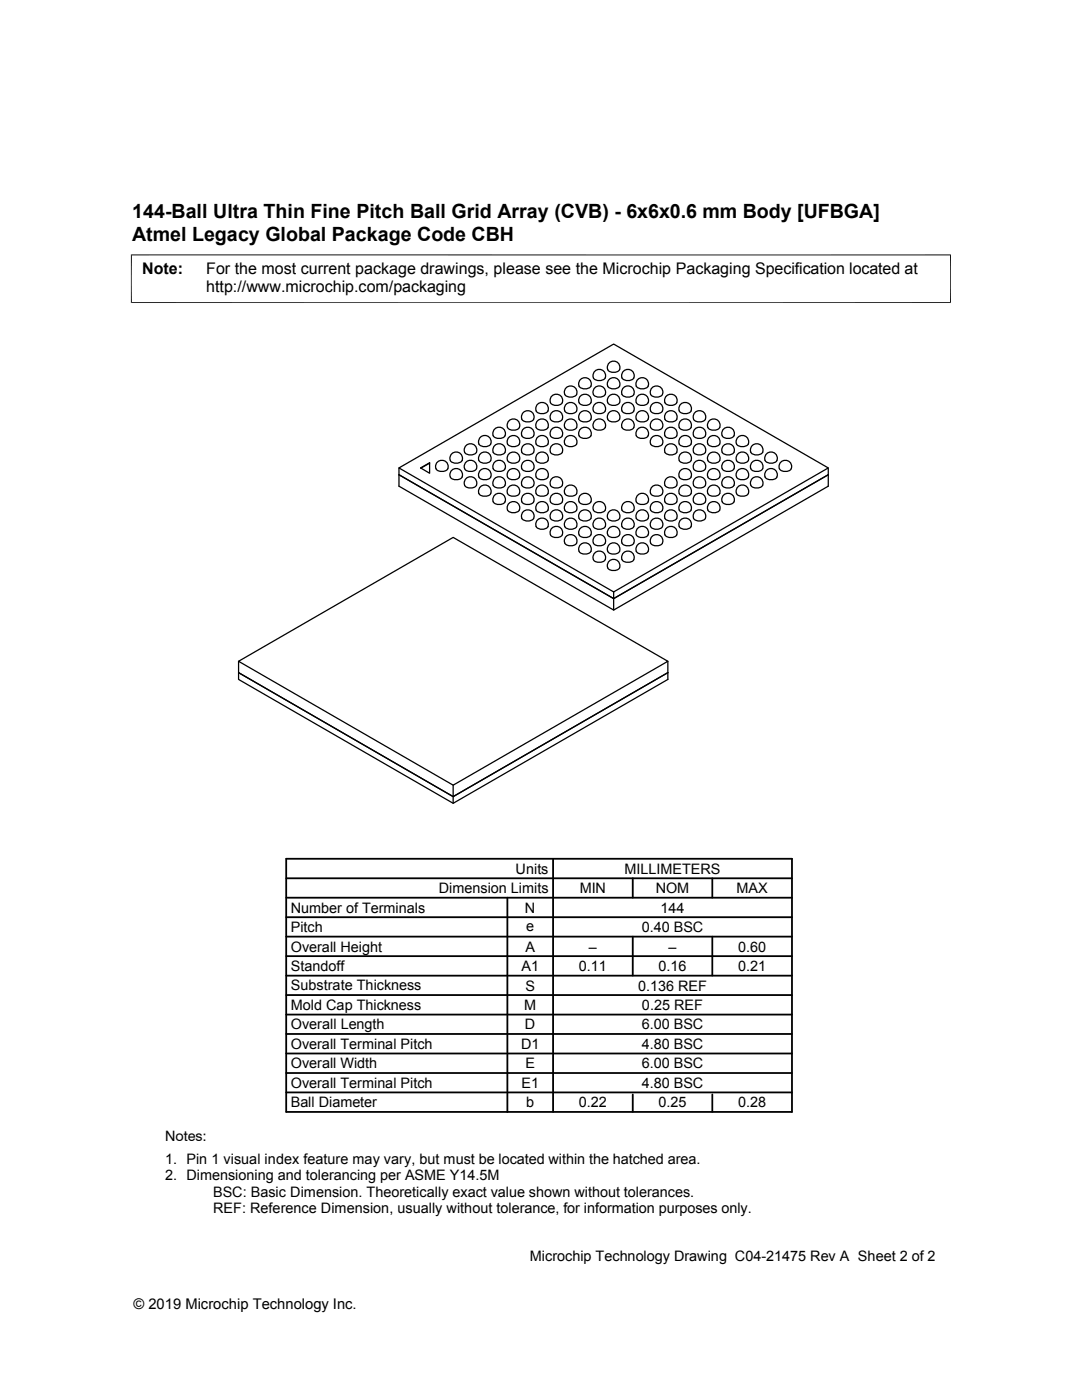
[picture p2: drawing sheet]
<svg xmlns="http://www.w3.org/2000/svg" width="216mm" height="279mm" viewBox="0 0 216 279" stroke-linecap="round" stroke-linejoin="round" font-family="sans-serif">
<g fill="none" stroke="#000" stroke-width=".25">
<path d="M110.1 79a1.21 1.21 0 0 1 1.8 0 1.21 1.21 0 0 1-.1 1.7 1.55 1.55 0 0 1-2-.4l.1-.9zM113 77.4a1.27 1.27 0 0 1 1.6-.1 1.27 1.27 0 0 1 .4 1.5 1.58 1.58 0 0 1-2.3-.1v-.9zM115.8 75.7a1.26 1.26 0 0 1 1.7-.1 1.26 1.26 0 0 1 .3 1.6 1.59 1.59 0 0 1-2.3-.1l.1-1zM115.8 79a1.21 1.21 0 0 1 1.8 0 1.21 1.21 0 0 1 0 1.7 1.4 1.4 0 0 1-2.1-.7l.1-.6zM118.7 77.4a1.26 1.26 0 0 1 1.6-.1 1.26 1.26 0 0 1 .4 1.5 1.56 1.56 0 0 1-2.3-.1v-.9zM118.7 74.1a1.26 1.26 0 0 1 1.6-.1 1.26 1.26 0 0 1 .4 1.5 1.58 1.58 0 0 1-2.3-.1v-.9zM121.6 75.7a1.26 1.26 0 0 1 1.6-.1 1.26 1.26 0 0 1 .4 1.6 1.58 1.58 0 0 1-2.3-.1v-1zM121.6 72.4a1.21 1.21 0 0 1 1.7 0 1.21 1.21 0 0 1 0 1.7 1.41 1.41 0 0 1-2.1-.7l.1-.6zM121.6 79a1.21 1.21 0 0 1 1.7 0 1.21 1.21 0 0 1 0 1.7 1.39 1.39 0 0 1-2.1-.7l.1-.6zM124.4 77.4a1.26 1.26 0 0 1 1.6-.1 1.26 1.26 0 0 1 .4 1.5 1.59 1.59 0 0 1-2.3-.1v-.9zM124.4 74.1a1.26 1.26 0 0 1 1.6-.1 1.26 1.26 0 0 1 .4 1.5 1.61 1.61 0 0 1-2.3-.1v-.9zM127.3 75.7a1.26 1.26 0 0 1 1.6-.1 1.26 1.26 0 0 1 .4 1.6 1.61 1.61 0 0 1-2.3-.1v-1z"/>
<path d="M127.3 79a1.21 1.21 0 0 1 1.7 0 1.21 1.21 0 0 1 0 1.7 1.39 1.39 0 0 1-2.1-.7l.1-.6zM130.1 77.4a1.26 1.26 0 0 1 1.7-.2 1.26 1.26 0 0 1 .3 1.6 1.59 1.59 0 0 1-2.3-.1v-.9zM133 79a1.2 1.2 0 0 1 1.7 0 1.2 1.2 0 0 1 0 1.7 1.55 1.55 0 0 1-2-.4v-.9zM79.6 93.4v3.6l42.8 24.8 42.9-24.8v-3.6M79.6 94.7l42.8 24.8 42.9-24.8M79.6 93.4l42.8-24.7 42.9 24.7-42.9 24.7zM83.9 93.4l1.8-1v2zM85.7 92.4l-1.7 1M87.3 92.2a1.21 1.21 0 0 1 1.7 0 1.21 1.21 0 0 1 0 1.7 1.41 1.41 0 0 1-2.1-.7l.1-.6zM90.1 93.8a1.21 1.21 0 0 1 1.8 0 1.21 1.21 0 0 1 0 1.8 1.4 1.4 0 0 1-2.1-.7l.1-.6zM90.1 90.6a1.26 1.26 0 0 1 1.7-.2 1.26 1.26 0 0 1 .3 1.6 1.56 1.56 0 0 1-2.2-.1v-.9zM93 88.9a1.26 1.26 0 0 1 1.6-.1 1.26 1.26 0 0 1 .4 1.6 1.58 1.58 0 0 1-2.3-.1v-1z"/>
<path d="M93 95.5a1.22 1.22 0 0 1 1.7 0 1.22 1.22 0 0 1 0 1.7 1.4 1.4 0 0 1-2.1-.7l.1-.6zM93 92.2a1.21 1.21 0 0 1 1.7 0 1.21 1.21 0 0 1 0 1.7 1.4 1.4 0 0 1-2.1-.7l.1-.6zM95.9 93.8a1.21 1.21 0 0 1 1.7 0 1.21 1.21 0 0 1 0 1.8 1.4 1.4 0 0 1-2.1-.7l.1-.6zM95.9 90.6a1.26 1.26 0 0 1 1.6-.2 1.26 1.26 0 0 1 .4 1.6 1.59 1.59 0 0 1-2.4-.1l.1-.9zM95.9 87.2a1.26 1.26 0 0 1 1.6-.1 1.26 1.26 0 0 1 .4 1.6 1.61 1.61 0 0 1-2.4-.1l.1-.9zM95.9 97.1a1.22 1.22 0 0 1 1.7 0 1.22 1.22 0 0 1 0 1.7 1.41 1.41 0 0 1-2.1-.6l.1-.6zM98.7 88.9a1.26 1.26 0 0 1 1.6-.1 1.26 1.26 0 0 1 .4 1.6 1.61 1.61 0 0 1-2.3-.1v-1zM98.7 98.8a1.21 1.21 0 0 1 1.8 0 1.21 1.21 0 0 1-.1 1.7 1.41 1.41 0 0 1-2.1-.7l.1-.6zM98.7 95.5a1.22 1.22 0 0 1 1.8 0 1.22 1.22 0 0 1-.1 1.7 1.4 1.4 0 0 1-2.1-.7l.1-.6zM98.7 85.6a1.21 1.21 0 0 1 1.8 0 1.21 1.21 0 0 1-.1 1.7 1.41 1.41 0 0 1-2.1-.7l.1-.6zM98.7 92.2a1.21 1.21 0 0 1 1.8 0 1.21 1.21 0 0 1-.1 1.7 1.4 1.4 0 0 1-2.1-.7l.1-.6zM101.6 90.6a1.26 1.26 0 0 1 1.6-.2 1.26 1.26 0 0 1 .4 1.6 1.59 1.59 0 0 1-2.3-.1v-.9z"/>
<path d="M101.6 87.3a1.26 1.26 0 0 1 1.6-.2 1.26 1.26 0 0 1 .4 1.6 1.61 1.61 0 0 1-2.3-.1v-.9zM101.6 93.8a1.21 1.21 0 0 1 1.7 0 1.21 1.21 0 0 1 0 1.8 1.4 1.4 0 0 1-2.1-.7l.1-.6zM101.6 84a1.22 1.22 0 0 1 1.7-.1 1.22 1.22 0 0 1 0 1.8 1.4 1.4 0 0 1-2.1-.7l.1-.6zM101.6 97.1a1.22 1.22 0 0 1 1.7 0 1.22 1.22 0 0 1 0 1.7 1.41 1.41 0 0 1-2.1-.6l.1-.6zM104.4 88.9a1.26 1.26 0 0 1 1.7-.1 1.26 1.26 0 0 1 .3 1.6 1.61 1.61 0 0 1-2.3-.1v-1zM104.4 92.2a1.21 1.21 0 0 1 1.8 0 1.21 1.21 0 0 1-.1 1.7 1.57 1.57 0 0 1-2-.4v-.9zM104.4 98.8a1.2 1.2 0 0 1 1.8 0 1.2 1.2 0 0 1-.1 1.7 1.3 1.3 0 0 1-2-.7v-.6zM104.4 95.5a1.21 1.21 0 0 1 1.8 0 1.21 1.21 0 0 1-.1 1.7 1.57 1.57 0 0 1-2-.4v-.9zM104.4 82.3a1.21 1.21 0 0 1 1.8 0 1.21 1.21 0 0 1-.1 1.7 1.57 1.57 0 0 1-2-.3v-1zM104.4 85.6a1.2 1.2 0 0 1 1.8 0 1.2 1.2 0 0 1-.1 1.8 1.3 1.3 0 0 1-2-.8v-.6zM107.3 93.8a1.21 1.21 0 0 1 1.7 0 1.21 1.21 0 0 1 0 1.8 1.56 1.56 0 0 1-2-.4v-.9zM107.3 90.6a1.26 1.26 0 0 1 1.6-.2 1.26 1.26 0 0 1 .4 1.6 1.58 1.58 0 0 1-2.3-.1v-.9z"/>
<path d="M107.3 87.3a1.26 1.26 0 0 1 1.6-.2 1.26 1.26 0 0 1 .4 1.6 1.61 1.61 0 0 1-2.3-.1v-.9zM107.3 97.1a1.22 1.22 0 0 1 1.7 0 1.22 1.22 0 0 1 0 1.8 1.58 1.58 0 0 1-2-.4v-.9zM107.3 83.9a1.21 1.21 0 0 1 1.7 0 1.21 1.21 0 0 1 0 1.8 1.56 1.56 0 0 1-2-.4v-.9zM107.3 80.7a1.21 1.21 0 0 1 1.7-.1 1.21 1.21 0 0 1 0 1.8 1.56 1.56 0 0 1-2-.4v-.9zM110.1 88.9a1.27 1.27 0 0 1 1.7-.1 1.27 1.27 0 0 1 .3 1.6 1.61 1.61 0 0 1-2.3-.1v-1zM110.1 98.8a1.21 1.21 0 0 1 1.8 0 1.21 1.21 0 0 1-.1 1.7 1.58 1.58 0 0 1-2-.4l.1-.9zM110.1 95.5a1.22 1.22 0 0 1 1.8 0 1.22 1.22 0 0 1 0 1.7 1.56 1.56 0 0 1-2.1-.4l.1-.9zM110.1 85.6a1.21 1.21 0 0 1 1.8 0 1.21 1.21 0 0 1-.1 1.7 1.58 1.58 0 0 1-2-.3l.1-1zM110.1 82.3a1.22 1.22 0 0 1 1.8 0 1.22 1.22 0 0 1 0 1.7 1.56 1.56 0 0 1-2.1-.3l.1-1zM113 87.3a1.27 1.27 0 0 1 1.6-.2 1.27 1.27 0 0 1 .4 1.6 1.61 1.61 0 0 1-2.3-.1v-.9zM113 80.7a1.21 1.21 0 0 1 1.7-.1 1.21 1.21 0 0 1 0 1.8 1.41 1.41 0 0 1-2.1-.7l.1-.6zM113 84a1.22 1.22 0 0 1 1.7-.1 1.22 1.22 0 0 1 0 1.8 1.41 1.41 0 0 1-2.1-.7l.1-.6z"/>
<path d="M113 97.1a1.22 1.22 0 0 1 1.7 0 1.22 1.22 0 0 1 0 1.7 1.42 1.42 0 0 1-2.1-.6l.1-.6zM115.8 98.8a1.25 1.25 0 0 1 1.7-.1 1.25 1.25 0 0 1 .3 1.6 1.57 1.57 0 0 1-2.3-.2l.1-.9zM115.8 82.3a1.22 1.22 0 0 1 1.8 0 1.22 1.22 0 0 1 0 1.7 1.41 1.41 0 0 1-2.1-.7l.1-.6zM115.8 85.6a1.25 1.25 0 0 1 1.7-.1 1.25 1.25 0 0 1 .3 1.6 1.57 1.57 0 0 1-2.3-.1l.1-1zM118.7 80.7a1.21 1.21 0 0 1 1.7-.1 1.21 1.21 0 0 1 0 1.8 1.4 1.4 0 0 1-2.1-.7l.1-.6zM118.7 83.9a1.22 1.22 0 0 1 1.7 0 1.22 1.22 0 0 1 0 1.8 1.4 1.4 0 0 1-2.1-.7l.1-.6zM121.6 82.3a1.22 1.22 0 0 1 1.7 0 1.22 1.22 0 0 1 0 1.7 1.4 1.4 0 0 1-2.1-.7l.1-.6zM124.4 80.7a1.21 1.21 0 0 1 1.8-.1 1.21 1.21 0 0 1-.1 1.8 1.4 1.4 0 0 1-2.1-.7l.1-.6zM124.4 83.9a1.22 1.22 0 0 1 1.8 0 1.22 1.22 0 0 1-.1 1.8 1.4 1.4 0 0 1-2.1-.7l.1-.6zM127.3 98.8a1.21 1.21 0 0 1 1.7 0 1.21 1.21 0 0 1 0 1.7 1.41 1.41 0 0 1-2.1-.7l.1-.6zM127.3 82.3a1.22 1.22 0 0 1 1.7 0 1.22 1.22 0 0 1 0 1.7 1.4 1.4 0 0 1-2.1-.7l.1-.6zM127.3 85.6a1.21 1.21 0 0 1 1.7 0 1.21 1.21 0 0 1 0 1.7 1.41 1.41 0 0 1-2.1-.7l.1-.6z"/>
<path d="M130.1 87.3a1.26 1.26 0 0 1 1.7-.2 1.26 1.26 0 0 1 .3 1.6 1.61 1.61 0 0 1-2.3-.1v-.9zM130.1 80.7a1.21 1.21 0 0 1 1.8-.1 1.21 1.21 0 0 1 0 1.8 1.4 1.4 0 0 1-2.1-.7v-.6zM130.1 97.1a1.22 1.22 0 0 1 1.8 0 1.22 1.22 0 0 1 0 1.7 1.41 1.41 0 0 1-2.1-.6v-.6zM130.1 84a1.22 1.22 0 0 1 1.8-.1 1.22 1.22 0 0 1 0 1.8 1.4 1.4 0 0 1-2.1-.7v-.6zM133 88.9a1.26 1.26 0 0 1 1.6-.1 1.26 1.26 0 0 1 .4 1.6 1.61 1.61 0 0 1-2.3-.1v-1zM133 95.5a1.21 1.21 0 0 1 1.7 0 1.21 1.21 0 0 1 0 1.7 1.57 1.57 0 0 1-2-.4v-.9zM133 82.3a1.21 1.21 0 0 1 1.7 0 1.21 1.21 0 0 1 0 1.7 1.57 1.57 0 0 1-2-.3v-1zM133 85.6a1.2 1.2 0 0 1 1.7 0 1.2 1.2 0 0 1-.1 1.8 1.22 1.22 0 0 1-1.4 0 1.22 1.22 0 0 1-.5-1.4zM133 98.8a1.2 1.2 0 0 1 1.7 0 1.2 1.2 0 0 1-.1 1.7 1.22 1.22 0 0 1-1.4 .1 1.22 1.22 0 0 1-.5-1.4zM135.8 93.8a1.21 1.21 0 0 1 1.8 0 1.21 1.21 0 0 1-.1 1.8 1.56 1.56 0 0 1-2-.4v-.9zM135.8 90.6a1.26 1.26 0 0 1 1.7-.2 1.26 1.26 0 0 1 .3 1.6 1.58 1.58 0 0 1-2.3-.1v-.9zM135.8 87.3a1.26 1.26 0 0 1 1.7-.2 1.26 1.26 0 0 1 .3 1.6 1.61 1.61 0 0 1-2.3-.1v-.9z"/>
<path d="M135.8 83.9a1.21 1.21 0 0 1 1.8 0 1.21 1.21 0 0 1-.1 1.8 1.56 1.56 0 0 1-2-.4l.1-.9zM135.8 97.1a1.22 1.22 0 0 1 1.8 0 1.22 1.22 0 0 1 0 1.8 1.58 1.58 0 0 1-2.1-.4l.1-.9zM135.8 80.7a1.21 1.21 0 0 1 1.8-.1 1.21 1.21 0 0 1-.1 1.8 1.56 1.56 0 0 1-2-.4l.1-.9zM138.7 88.9a1.27 1.27 0 0 1 1.6-.1 1.27 1.27 0 0 1 .4 1.6 1.61 1.61 0 0 1-2.3-.1v-1zM138.7 98.8a1.26 1.26 0 0 1 1.6-.1 1.26 1.26 0 0 1 .4 1.6 1.59 1.59 0 0 1-2.3-.2v-.9zM138.7 85.6a1.26 1.26 0 0 1 1.6-.1 1.26 1.26 0 0 1 .4 1.6 1.59 1.59 0 0 1-2.3-.1v-1zM138.7 82.3a1.22 1.22 0 0 1 1.7 0 1.22 1.22 0 0 1 0 1.7 1.56 1.56 0 0 1-2-.3v-1zM138.7 95.5a1.22 1.22 0 0 1 1.7 0 1.22 1.22 0 0 1 0 1.7 1.56 1.56 0 0 1-2-.4v-.9zM138.7 92.2a1.21 1.21 0 0 1 1.7 0 1.21 1.21 0 0 1 0 1.7 1.56 1.56 0 0 1-2-.4v-.9zM141.5 90.6a1.26 1.26 0 0 1 1.7-.2 1.26 1.26 0 0 1 .3 1.6 1.56 1.56 0 0 1-2.3-.1l.1-.9zM141.5 87.3a1.26 1.26 0 0 1 1.7-.2 1.26 1.26 0 0 1 .3 1.6 1.59 1.59 0 0 1-2.3-.1l.1-.9zM141.5 93.8a1.22 1.22 0 0 1 1.8 0 1.22 1.22 0 0 1 0 1.8 1.41 1.41 0 0 1-2.1-.7l.1-.6z"/>
<path d="M141.5 97.1a1.22 1.22 0 0 1 1.8 0 1.22 1.22 0 0 1 0 1.8 1.42 1.42 0 0 1-2.1-.7l.1-.6zM141.5 84a1.22 1.22 0 0 1 1.8-.1 1.22 1.22 0 0 1 0 1.8 1.41 1.41 0 0 1-2.1-.7l.1-.6zM144.4 88.9a1.26 1.26 0 0 1 1.6-.1 1.26 1.26 0 0 1 .4 1.6 1.59 1.59 0 0 1-2.3-.1v-1zM144.4 92.2a1.21 1.21 0 0 1 1.7 0 1.21 1.21 0 0 1 0 1.7 1.41 1.41 0 0 1-2.1-.7l.1-.6zM144.4 95.5a1.22 1.22 0 0 1 1.7 0 1.22 1.22 0 0 1 0 1.7 1.41 1.41 0 0 1-2.1-.7l.1-.6zM144.4 85.6a1.25 1.25 0 0 1 1.6-.1 1.25 1.25 0 0 1 .4 1.6 1.57 1.57 0 0 1-2.3-.1v-1zM144.4 98.8a1.25 1.25 0 0 1 1.6-.1 1.25 1.25 0 0 1 .4 1.6 1.57 1.57 0 0 1-2.3-.2v-.9zM147.3 93.8a1.21 1.21 0 0 1 1.7 0 1.21 1.21 0 0 1 0 1.8 1.4 1.4 0 0 1-2.1-.7l.1-.6zM147.3 90.6a1.26 1.26 0 0 1 1.6-.2 1.26 1.26 0 0 1 .3 1.6 1.56 1.56 0 0 1-2.2-.1v-.9zM147.3 87.2a1.26 1.26 0 0 1 1.6-.1 1.26 1.26 0 0 1 .3 1.6 1.58 1.58 0 0 1-2.2-.1v-.9zM147.3 97.1a1.22 1.22 0 0 1 1.7 0 1.22 1.22 0 0 1 0 1.7 1.41 1.41 0 0 1-2.1-.6l.1-.6zM150.1 88.9a1.26 1.26 0 0 1 1.6-.1 1.26 1.26 0 0 1 .4 1.6 1.58 1.58 0 0 1-2.3-.1v-1z"/>
<path d="M150.1 95.5a1.22 1.22 0 0 1 1.8 0 1.22 1.22 0 0 1-.1 1.7 1.4 1.4 0 0 1-2.1-.7l.1-.6zM150.1 92.2a1.21 1.21 0 0 1 1.7 0 1.21 1.21 0 0 1 0 1.7 1.4 1.4 0 0 1-2.1-.7l.1-.6zM153 93.8a1.21 1.21 0 0 1 1.7 0 1.21 1.21 0 0 1 0 1.8 1.4 1.4 0 0 1-2.1-.7l.1-.6zM153 90.6a1.26 1.26 0 0 1 1.6-.2 1.26 1.26 0 0 1 .4 1.6 1.59 1.59 0 0 1-2.3-.1v-.9zM155.8 92.2a1.21 1.21 0 0 1 1.8 0 1.21 1.21 0 0 1 0 1.7 1.4 1.4 0 0 1-2.2-.7l.1-.6zM101.6 100.4a1.26 1.26 0 0 1 1.6-.1 1.26 1.26 0 0 1 .4 1.6 1.61 1.61 0 0 1-2.3-.1v-.9zM104.4 102.1a1.26 1.26 0 0 1 1.7-.1 1.26 1.26 0 0 1 .3 1.6 1.61 1.61 0 0 1-2.3-.2v-.9zM107.3 103.7a1.26 1.26 0 0 1 1.6-.1 1.26 1.26 0 0 1 .4 1.6 1.58 1.58 0 0 1-2.3-.1v-.9zM107.3 100.4a1.26 1.26 0 0 1 1.6-.1 1.26 1.26 0 0 1 .4 1.6 1.61 1.61 0 0 1-2.3-.1v-.9zM110.1 102.1a1.27 1.27 0 0 1 1.7-.1 1.27 1.27 0 0 1 .3 1.6 1.61 1.61 0 0 1-2.3-.2v-.9zM110.1 105.4a1.21 1.21 0 0 1 1.8 0 1.21 1.21 0 0 1 0 1.7 1.56 1.56 0 0 1-2.1-.4l.1-.9zM113 103.7a1.27 1.27 0 0 1 1.6-.1 1.27 1.27 0 0 1 .4 1.6 1.58 1.58 0 0 1-2.3-.1v-.9z"/>
<path d="M113 107a1.21 1.21 0 0 1 1.7 0 1.21 1.21 0 0 1 0 1.7 1.41 1.41 0 0 1-2.1-.6l.1-.6zM113 100.4a1.27 1.27 0 0 1 1.6-.1 1.27 1.27 0 0 1 .4 1.6 1.61 1.61 0 0 1-2.3-.1v-.9zM115.8 102.1a1.26 1.26 0 0 1 1.7-.1 1.26 1.26 0 0 1 .3 1.6 1.59 1.59 0 0 1-2.3-.2l.1-.9zM115.8 105.4a1.21 1.21 0 0 1 1.8 0 1.21 1.21 0 0 1 0 1.7 1.41 1.41 0 0 1-2.1-.7l.1-.6zM115.8 108.7a1.22 1.22 0 0 1 1.8 0 1.22 1.22 0 0 1 0 1.7 1.41 1.41 0 0 1-2.1-.7l.1-.6zM118.7 107a1.21 1.21 0 0 1 1.7 0 1.21 1.21 0 0 1 0 1.7 1.4 1.4 0 0 1-2.1-.6l.1-.6zM118.7 103.7a1.26 1.26 0 0 1 1.6-.1 1.26 1.26 0 0 1 .4 1.6 1.56 1.56 0 0 1-2.3-.1v-.9zM118.7 100.4a1.26 1.26 0 0 1 1.6-.1 1.26 1.26 0 0 1 .4 1.6 1.58 1.58 0 0 1-2.3-.1v-.9zM118.7 110.3a1.22 1.22 0 0 1 1.7 0 1.22 1.22 0 0 1 0 1.7 1.41 1.41 0 0 1-2.1-.6l.1-.6zM121.6 102.1a1.26 1.26 0 0 1 1.6-.1 1.26 1.26 0 0 1 .3 1.6 1.58 1.58 0 0 1-2.2-.2v-.9zM121.6 112a1.25 1.25 0 0 1 1.6-.1 1.25 1.25 0 0 1 .3 1.6 1.59 1.59 0 0 1-2.2-.2v-.9zM121.6 108.7a1.22 1.22 0 0 1 1.7 0 1.22 1.22 0 0 1 0 1.7 1.4 1.4 0 0 1-2.1-.7l.1-.6z"/>
<path d="M121.6 105.4a1.21 1.21 0 0 1 1.7 0 1.21 1.21 0 0 1 0 1.7 1.4 1.4 0 0 1-2.1-.7l.1-.6zM122.4 118.1v3.7M124.4 107a1.21 1.21 0 0 1 1.8 0 1.21 1.21 0 0 1-.1 1.7 1.4 1.4 0 0 1-2.1-.6l.1-.6zM124.4 103.7a1.26 1.26 0 0 1 1.6-.1 1.26 1.26 0 0 1 .4 1.6 1.59 1.59 0 0 1-2.3-.1v-.9zM124.4 100.4a1.26 1.26 0 0 1 1.6-.1 1.26 1.26 0 0 1 .4 1.6 1.61 1.61 0 0 1-2.3-.1v-.9zM124.4 110.3a1.22 1.22 0 0 1 1.8 0 1.22 1.22 0 0 1 0 1.7 1.41 1.41 0 0 1-2.2-.6l.1-.6zM127.3 102.1a1.26 1.26 0 0 1 1.6-.1 1.26 1.26 0 0 1 .4 1.6 1.61 1.61 0 0 1-2.3-.2v-.9zM127.3 108.7a1.22 1.22 0 0 1 1.7 0 1.22 1.22 0 0 1 0 1.7 1.4 1.4 0 0 1-2.1-.7l.1-.6zM127.3 105.4a1.21 1.21 0 0 1 1.7 0 1.21 1.21 0 0 1 0 1.7 1.4 1.4 0 0 1-2.1-.7l.1-.6zM130.1 103.7a1.26 1.26 0 0 1 1.7-.1 1.26 1.26 0 0 1 .3 1.6 1.59 1.59 0 0 1-2.3-.1v-.9zM130.1 100.4a1.26 1.26 0 0 1 1.7-.1 1.26 1.26 0 0 1 .3 1.6 1.61 1.61 0 0 1-2.3-.1v-.9zM130.1 107a1.21 1.21 0 0 1 1.8 0 1.21 1.21 0 0 1 0 1.7 1.4 1.4 0 0 1-2.1-.6v-.6z"/>
<path d="M133 102.1a1.26 1.26 0 0 1 1.6-.1 1.26 1.26 0 0 1 .4 1.6 1.61 1.61 0 0 1-2.3-.2v-.9zM133 105.4a1.21 1.21 0 0 1 1.7 0 1.21 1.21 0 0 1 0 1.7 1.57 1.57 0 0 1-2-.4v-.9zM135.8 103.7a1.26 1.26 0 0 1 1.7-.1 1.26 1.26 0 0 1 .3 1.6 1.58 1.58 0 0 1-2.3-.1v-.9zM135.8 100.4a1.26 1.26 0 0 1 1.7-.1 1.26 1.26 0 0 1 .3 1.6 1.61 1.61 0 0 1-2.3-.1v-.9zM138.7 102.1a1.27 1.27 0 0 1 1.6-.1 1.27 1.27 0 0 1 .4 1.6 1.61 1.61 0 0 1-2.3-.2v-.9zM141.5 100.4a1.26 1.26 0 0 1 1.7-.1 1.26 1.26 0 0 1 .3 1.6 1.59 1.59 0 0 1-2.3-.1l.1-.9zM47.6 132l42.8-24.7 42.9 24.7-42.9 24.7zM47.6 132v2.2l42.8 24.8 42.9-24.8-42.9 24.8-42.8-24.8v1.4l42.8 24.7 42.9-24.7v-3.6M90.4 156.7v3.6"/>
</g>
<path d="M26.1 50.9h163.7M26.2 50.8v9.7M189.7 50.8v9.7M26.1 60.4h163.7" fill="none" stroke="#000" stroke-width=".2"/>
<g fill="none" stroke="#000" stroke-width=".36">
<path d="M57.1 171.4h100.9v50.5h-100.9zM57.1 179.2h100.9M57.1 175.3h100.9M101.2 179.2v42.7M110.4 171.4v50.5M126.3 175.3v3.9M142.1 175.3v3.9M57.1 190.8h100.9M57.1 186.9h100.9M57.1 183h100.9M57.1 198.6h100.9M57.1 194.7h100.9"/>
<path d="M126.3 186.9v7.8M142.1 186.9v7.8M57.1 206.4h100.9M57.1 214.1h100.9M57.1 210.2h100.9M57.1 218h100.9M57.1 202.5h100.9M126.3 218.4v3.5M142.1 218.4v3.5"/>
</g>
<g font-size="3.9">
<text x="26.4" y="43.5">144-Ball Ultra Thin Fine Pitch Ball Grid Array (CVB) - 6x6x0.6 mm Body [UFBGA]</text>
<text x="26.4" y="48">Atmel Legacy Global Package Code CBH</text>
</g>
<g font-size="3.2">
<text x="28.4" y="54.6">Note:</text>
<text x="41.1" y="58.3">http://www.microchip.com/packaging</text>
<text x="41.1" y="54.6">For the most current package drawings, please see the Microchip Packaging Specification located at</text>
</g>
<g font-size="2.9">
<text x="87.6" y="178.2">Dimension Limits</text>
<text x="102.9" y="174.4">Units</text>
<text x="115.7" y="178.2">MIN</text>
<text x="124.6" y="174.4">MILLIMETERS</text>
<text x="130.8" y="178.2">NOM</text>
<text x="147" y="178.2">MAX</text>
<text x="58" y="182.1">Number of Terminals</text>
<text x="104.8" y="182.1">N</text>
<text x="105" y="185.7">e</text>
<text x="131.8" y="182.1">144</text>
<text x="58" y="189.9">Overall Height</text>
<text x="58" y="186">Pitch</text>
<text x="104.8" y="189.9">A</text>
<text x="117.5" y="189.9">–</text>
<text x="128" y="186">0.40 BSC</text>
<text x="133.4" y="189.9">–</text>
<text x="147.3" y="189.9">0.60</text>
<text x="58" y="197.7">Substrate Thickness</text>
<text x="58" y="193.8">Standoff</text>
<text x="104.1" y="193.8">A1</text>
<text x="104.8" y="197.7">S</text>
<text x="115.5" y="193.8">0.11</text>
<text x="127.3" y="197.7">0.136 REF</text>
<text x="131.4" y="193.8">0.16</text>
<text x="147.3" y="193.8">0.21</text>
<text x="58" y="201.6">Mold Cap Thickness</text>
<text x="104.6" y="201.6">M</text>
<text x="128.1" y="201.6">0.25 REF</text>
<text x="58" y="205.4">Overall Length</text>
<text x="58" y="209.3">Overall Terminal Pitch</text>
<text x="104" y="209.3">D1</text>
<text x="104.8" y="205.4">D</text>
<text x="128" y="205.4">6.00 BSC</text>
<text x="128" y="209.3">4.80 BSC</text>
<text x="58" y="213.2">Overall Width</text>
<text x="104.8" y="213.2">E</text>
<text x="128" y="213.2">6.00 BSC</text>
<text x="58" y="221">Ball Diameter</text>
<text x="58" y="217.1">Overall Terminal Pitch</text>
<text x="104" y="217.1">E1</text>
<text x="105" y="221">b</text>
<text x="115.5" y="221">0.22</text>
<text x="128" y="217.1">4.80 BSC</text>
<text x="131.4" y="221">0.25</text>
<text x="147.3" y="221">0.28</text>
<text x="32.9" y="227.6">Notes:</text>
<text x="32.9" y="232.2">1. Pin 1 visual index feature may vary, but must be located within the hatched area.</text>
<text x="32.9" y="235.5">2. Dimensioning and tolerancing per ASME Y14.5M</text>
<text x="42.5" y="238.8">BSC: Basic Dimension. Theoretically exact value shown without tolerances.</text>
<text x="42.5" y="242.2">REF: Reference Dimension, usually without tolerance, for information purposes only.</text>
<text x="105.7" y="251.7">Microchip Technology Drawing C04-21475 Rev A Sheet 2 of 2</text>
<text x="26.6" y="261.3">© 2019 Microchip Technology Inc.</text>
</g>
</svg>
